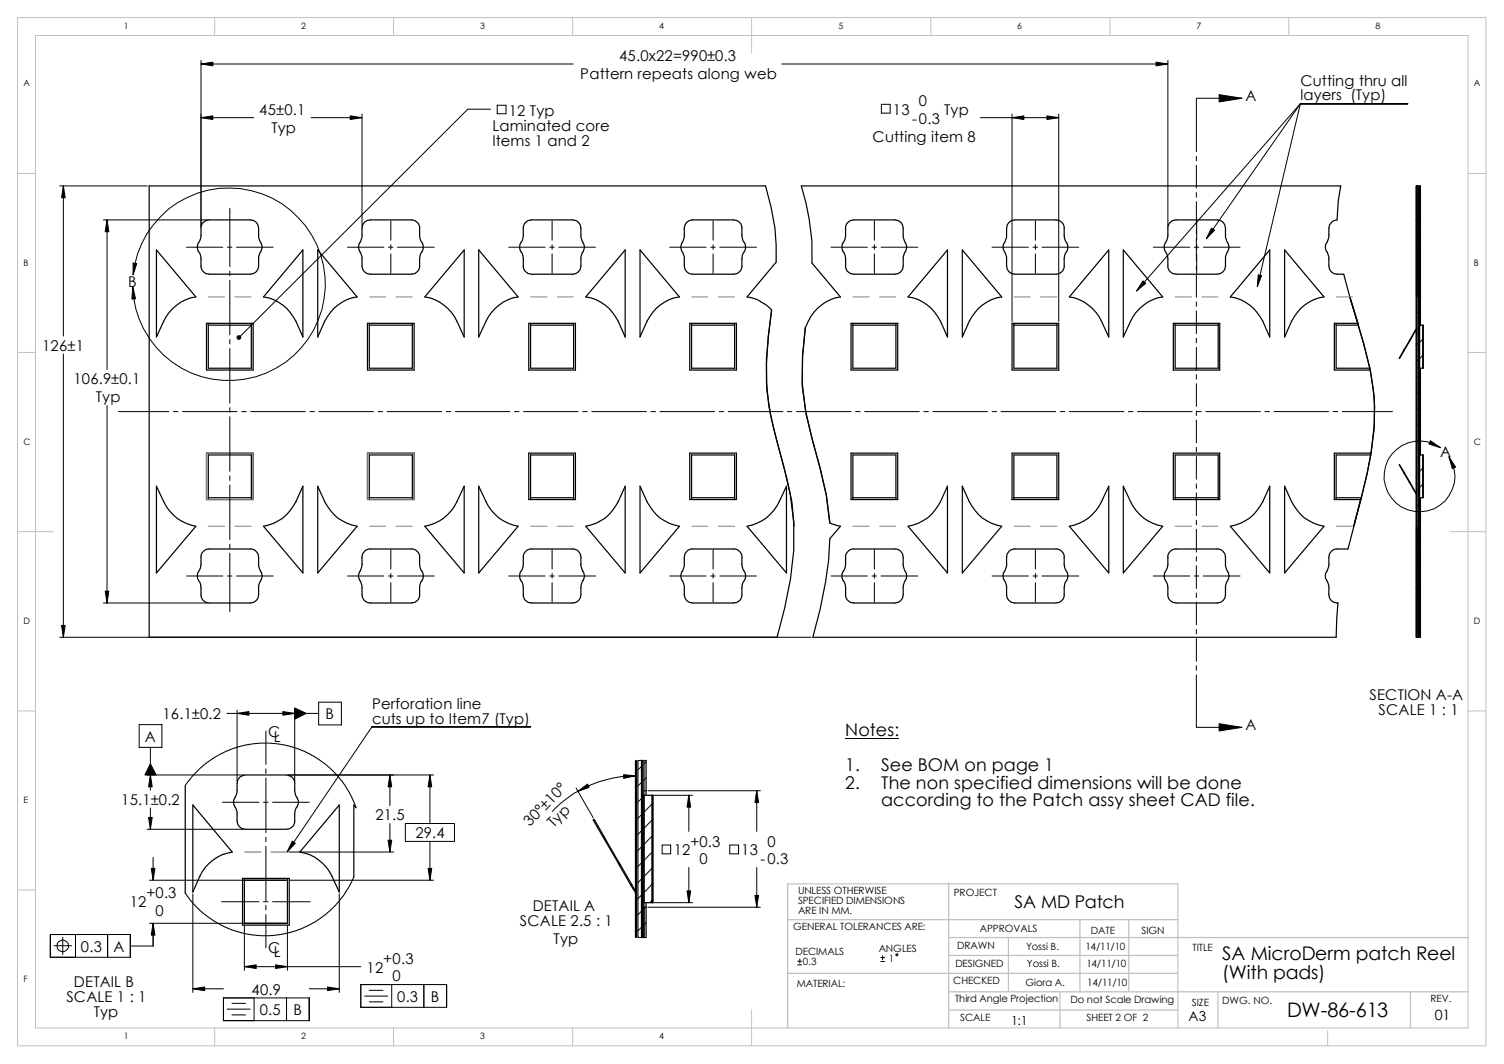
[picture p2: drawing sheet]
<svg xmlns="http://www.w3.org/2000/svg" width="420mm" height="297mm" viewBox="0 0 420 297" stroke-linecap="round" stroke-linejoin="round" font-family="sans-serif">
<g fill="none" stroke="#c0c0c0" stroke-width=".28">
<path d="M4.9 4.9h410.1v287h-410.1zM9.9 9.9h400.1v277h-400.1zM59.9 4.9v5M109.9 4.9v5M159.9 4.9v5M209.9 4.9v10M259.9 4.9v5M310 4.9v5M359.9 4.9v5M4.9 48.4h5M410 48.4h5M4.9 98.4h5"/>
<path d="M410 98.4h5M4.9 148.4h10M405 148.4h10M4.9 198.5h5M410 198.5h5M4.9 248.4h5M59.9 286.9v5M109.9 286.9v5M159.9 286.9v5M209.9 281.9v10M370.8 287.7v4.2"/>
</g>
<g fill="none" stroke="#c0c0c0" stroke-width=".34">
<path d="M220 256.7h108.9M264.9 246.4v40.5M301.6 256.7v20.2M315.2 256.7v20.2M220 271.7h108.9M264.9 266.7h64M264.9 261.7h145.1M264.9 276.9h145.1M281.6 261.7v15.2M296 276.9v10M340.1 276.9v10M393.9 276.9v10"/>
<path d="M220 286.9v-40.2h108.9v40.2M264.9 281.9h64"/>
</g>
<g fill="none" stroke="#000" stroke-width=".34">
<path d="M41.7 51.9h172.1a58.7 58.7 0 0 1 2.9 21.3l-8.1 9.7a12.4 12.4 0 0 1 6.9 3.6l-1 7.5a65.9 65.9 0 0 0 2.5 29.3l1.9 7.2a67.5 67.5 0 0 1 1.8 31.2l-1.6 8.1-2.1 8.1h-175.3zM395.5 51.9v40l-.5 .8M395.7 51.9v126M43.7 69.8l11 13.1a12.1 12.1 0 0 0-9 6.8l-2 4.4zM56.8 62.1l.7-.5 .9-.2h11.5a2.31 2.31 0 0 1 2.3 2.4v2.4l.4 1a2.56 2.56 0 0 1 0 3.5l-.4 1.6a4.8 4.8 0 0 1-.4 3.2l-1 .9-.9 .1h-11.5a2.31 2.31 0 0 1-2.3-2.2v-2.3l-.2-1a2.98 2.98 0 0 1 0-4l.2-1.4a4.4 4.4 0 0 1 .4-3.2zM84.6 69.8v24.3a18.7 18.7 0 0 0-5.6-8.9 10.6 10.6 0 0 0-5.4-2.3zM88.7 69.8l11 13.1a12 12 0 0 0-9 6.8l-2 4.4zM101.8 62.1l.7-.5 .9-.2h11.5a2.31 2.31 0 0 1 2.3 2.4v2.2l.2 1a2.98 2.98 0 0 1 0 4l-.2 1.3a4.4 4.4 0 0 1-.4 3.2l-1 .9-.9 .1h-11.5a2.31 2.31 0 0 1-2.3-2.2v-2.6l-.3-1a2.56 2.56 0 0 1 0-3.5l.3-1.6a4.8 4.8 0 0 1 .4-3.2zM129.6 69.8v24.3a17.9 17.9 0 0 0-5.6-8.9 10.7 10.7 0 0 0-5.4-2.3zM133.7 69.8l11 13.1a12.1 12.1 0 0 0-9 6.8l-2 4.4zM146.8 62.1l.7-.5 .9-.2h11.5a2.31 2.31 0 0 1 2.3 2.4v2.4l.4 1a2.56 2.56 0 0 1 0 3.5l-.4 1.6a4.8 4.8 0 0 1-.4 3.2l-1 .9-.9 .1h-11.5a2.31 2.31 0 0 1-2.3-2.2v-2.3l-.2-1a2.98 2.98 0 0 1 0-4l.2-1.4a4.4 4.4 0 0 1 .4-3.2zM174.6 69.8v24.3a18.7 18.7 0 0 0-5.6-8.9 10.6 10.6 0 0 0-5.4-2.3z"/>
<path d="M178.7 69.8l11 13.1a12 12 0 0 0-9 6.8l-2 4.4zM191.8 62.1l.7-.5 .9-.2h11.5a2.31 2.31 0 0 1 2.3 2.4v2.2l.2 1a2.98 2.98 0 0 1 0 4l-.2 1.3a4.4 4.4 0 0 1-.4 3.2l-1 .9-.9 .1h-11.5a2.31 2.31 0 0 1-2.3-2.2v-2.6l-.3-1a2.56 2.56 0 0 1 0-3.5l.3-1.6a4.8 4.8 0 0 1 .4-3.2zM236.5 62.4l1-.8 .9-.2h11.5a2.31 2.31 0 0 1 2.3 2.4v2.4l.4 1a2.56 2.56 0 0 1 0 3.5l-.4 1.6a4.8 4.8 0 0 1-.4 3.2l-1 .9-.9 .1h-11.5a2.31 2.31 0 0 1-2.3-2.2v-2.3l-.2-1a2.98 2.98 0 0 1 0-4l.2-1.4a4.4 4.4 0 0 1 .4-3.2zM264.6 69.8v24.3a18.7 18.7 0 0 0-5.6-8.9 10.6 10.6 0 0 0-5.4-2.3zM268.7 69.8l11 13.1a12 12 0 0 0-9 6.8l-2 4.4zM281.8 62.1l.7-.5 .9-.2h11.5a2.31 2.31 0 0 1 2.3 2.4v2.2l.2 1a2.98 2.98 0 0 1 0 4l-.2 1.3a4.4 4.4 0 0 1-.4 3.2l-1 .9-.9 .1h-11.5a2.31 2.31 0 0 1-2.3-2.2v-2.6l-.3-1a2.56 2.56 0 0 1 0-3.5l.3-1.6a4.8 4.8 0 0 1 .4-3.2zM309.6 69.8v24.3a17.9 17.9 0 0 0-5.6-8.9 10.7 10.7 0 0 0-5.4-2.3zM313.7 69.8l11 13.1a12.1 12.1 0 0 0-9 6.8l-2 4.4zM326.5 62.4l1-.8 .9-.2h11.5a2.31 2.31 0 0 1 2.3 2.4v2.4l.4 1a2.56 2.56 0 0 1 0 3.5l-.4 1.6a4.8 4.8 0 0 1-.4 3.2l-1 .9-.9 .1h-11.5a2.31 2.31 0 0 1-2.3-2.2v-2.3l-.2-1a2.98 2.98 0 0 1 0-4l.2-1.4a4.4 4.4 0 0 1 .4-3.2zM354.6 69.8v24.3a18.7 18.7 0 0 0-5.6-8.9 10.6 10.6 0 0 0-5.4-2.3zM358.7 69.8l11 13.1a12 12 0 0 0-9 6.8l-2 4.4zM395.6 76.5v76.7"/>
<path d="M395.6 61.4v2.4M395.6 74.3v2.2M395.6 65.6v2.1M395.6 70.3v2M395.6 67.7v2.6M395.6 61.4h.6M395.6 76.5h.6M395.6 61.4v-9.5h.6v9.5M395.6 63.8v1.8M395.6 72.3v2M395.6 63.8h.6M395.6 74.3h.6"/>
<path d="M395.6 65.6h.6M395.6 67.7h.6M395.6 70.3h.6M395.6 72.3h.6M396.2 61.4v2.4M396.2 74.3v2.2M396.2 65.6v2.1M396.2 70.3v2M396.2 67.7v2.6M396.2 63.8v1.8M396.2 72.3v2M396.2 76.5v76.7"/>
<path d="M396.4 61.4v2.4M396.4 74.3v2.2M396.4 65.6v2.1M396.4 70.3v2M396.4 67.7v2.6M396.4 61.4h.3M396.4 76.5h.3M396.4 61.4v-9.5h.3v9.5M396.4 63.8v1.8M396.4 72.3v2M396.4 76.5v76.7M396.4 63.8h.3"/>
<path d="M396.4 74.3h.3M396.4 65.6h.3M396.4 67.7h.3M396.4 70.3h.3M396.4 72.3h.3M396.7 61.4v2.4M396.7 74.3v2.2M396.7 65.6v2.1M396.7 70.3v2M396.7 67.7v2.6M396.7 63.8v1.8M396.7 72.3v2"/>
<path d="M396.7 76.5v14.3M57.7 90.3h13v13h-13zM58.2 90.8h12M58.2 90.3v12.5h12v-12.5M102.6 90.3h13.1v13h-13.1zM103.1 90.8h12M103.1 90.3v12.5h12v-12.5M147.7 90.3h13v13h-13zM148.2 90.8h12M148.2 90.3v12.5h12v-12.5M192.6 90.3h13.1v13h-13.1zM193.1 90.8h12"/>
<path d="M193.1 90.3v12.5h12v-12.5M215.5 86.5l-.9 6.8a67.3 67.3 0 0 0 1.6 26.8l3.5 13.4 1.4 6.6 .6 6.8M224.9 91.5l-.8 8.2-.1 8.1 1.1 7.9 4 15.2 1.7 7.5 .9 7.6M224.9 91.5a12.5 12.5 0 0 1 9.8-8.6l-8-9.5a64.3 64.3 0 0 0-2.9-21.5h150.6l-.7 4.1-.3 5.4a2.47 2.47 0 0 0-2.3 2.4v2.4l-.3 1a2.56 2.56 0 0 0 0 3.5l.3 1.6a4.8 4.8 0 0 0 .4 3.2l.6 .6a4.7 4.7 0 0 0 3.1 .4l4 13.8h-6.6v13h10a57.8 57.8 0 0 1 .3 23.2h-10.3v12.9h7.4M224.9 91.5a67.4 67.4 0 0 0 1.8 30.8l4 15.7 1 8M237.7 90.3h13v13h-13zM238.2 90.8h12M238.2 90.3v12.5h12v-12.5M282.6 90.3h13.1v13h-13.1zM283.1 90.8h12M283.1 90.3v12.5h12v-12.5M327.7 90.3h12.9v13h-12.9z"/>
<path d="M328.2 90.8h12M328.2 90.3v12.5h12v-12.5M373.1 90.3v12.5h9.4M373.1 90.8h6.2M376.9 82.9l2.4 7.9M377 83.1l2.3 7.7M379.1 90.3l.2 .5M379.3 90.8l3.2 12M394.9 92.8l-4.2 7.2M395 92.8l-4.2 7.3M395.5 92v45.7M395.6 91.9l-.5 .9"/>
<path d="M395.6 82.9h.1M396.2 82.9v64M396.2 83.1h.2M396.4 90.3h.3M396.4 90.8h.9v12h-1.1M397.4 90.8v12M382.5 102.8a56.3 56.3 0 0 1 .3 24.2M382.5 102.8v.5M396.4 103.3h.3M396.7 102.8v24.2M43.7 135.7a19.1 19.1 0 0 0 5.7 8.9 13.2 13.2 0 0 0 5.3 2.3l-11 13zM57.7 126.5h13v12.9h-13z"/>
<path d="M58.2 139.4v-12.4h12v12.4M58.2 138.9h12M84.6 135.7v24.2l-11-13a11.9 11.9 0 0 0 9-6.9zM88.7 135.7a20 20 0 0 0 5.6 8.9 12.9 12.9 0 0 0 5.4 2.3l-11 13zM102.6 126.5h13.1v12.9h-13.1zM103.1 139.4v-12.4h12v12.4M103.1 138.9h12M129.6 135.7v24.2l-11-13a11.9 11.9 0 0 0 9-6.9zM133.7 135.7a19.1 19.1 0 0 0 5.7 8.9 13.2 13.2 0 0 0 5.3 2.3l-11 13zM147.7 126.5h13v12.9h-13zM148.2 139.4v-12.4h12v12.4M148.2 138.9h12"/>
<path d="M174.6 135.7v24.2l-11-13a11.9 11.9 0 0 0 9-6.9zM178.7 135.7a20 20 0 0 0 5.6 8.9 12.9 12.9 0 0 0 5.4 2.3l-11 13zM192.6 126.5h13.1v12.9h-13.1zM193.1 139.4v-12.4h12v12.4M193.1 138.9h12M219.6 135.7v24.2l-11-13a11.9 11.9 0 0 0 9-6.9zM237.7 126.5h13v12.9h-13zM238.2 139.4v-12.4h12v12.4M238.2 138.9h12M264.6 135.7v24.2l-11-13a11.9 11.9 0 0 0 9-6.9zM268.7 135.7a20 20 0 0 0 5.6 8.9 12.9 12.9 0 0 0 5.4 2.3l-11 13zM282.6 126.5h13.1v12.9h-13.1z"/>
<path d="M283.1 139.4v-12.4h12v12.4M283.1 138.9h12M309.6 135.7v24.2l-11-13a11.9 11.9 0 0 0 9-6.9zM313.7 135.7a19.1 19.1 0 0 0 5.7 8.9 13.2 13.2 0 0 0 5.3 2.3l-11 13zM327.7 126.5h12.9v12.9h-12.9zM328.2 139.4v-12.4h12v12.4M328.2 138.9h12M354.6 135.7v24.2l-11-13a11.9 11.9 0 0 0 9-6.9zM358.7 135.7a20 20 0 0 0 5.6 8.9 12.9 12.9 0 0 0 5.4 2.3l-11 13zM373.1 138.9h7.1M380 139.4l-3.6 13.8h-3a2.31 2.31 0 0 0-2.3 2.3v2.5l-.3 .8a3.9 3.9 0 0 0-.6 2.7l.6 1 .3 1.6a4.8 4.8 0 0 0 .4 3.2l1 .8 1.1 .2-.5 9.6h-146.1a109.9 109.9 0 0 0 4.7-27.5l3-3.5-3-.9M380.1 138.9l-2 7.7"/>
<path d="M380.2 138.9l-2.2 8M380.2 138.9l-.2 .5M382.8 127l-2.6 11.9M382.8 127h-9.7v12.4M382.8 126.5l-.1 .5M390.7 129.7l4.2 7.2M390.8 129.7l4.2 7.2M395 137l.5 .8M395.1 137l.5 .8M395.5 137.9v40M396.2 127h1.1v11.9h-.9M396.4 126.5h.3"/>
<path d="M396.4 139.4h.3M396.7 138.9v14.3M397.4 127v11.9M57.1 153.6l.9-.4h11.9a2.31 2.31 0 0 1 2.3 2.3v2.5l.3 .8a3.2 3.2 0 0 1 .3 3.3l-.5 1.1-.1 .9a4.8 4.8 0 0 1-.4 3.2l-1 .8-.9 .2h-11.5a2.31 2.31 0 0 1-2.3-2.3v-2.2l-.2-1.1a2.98 2.98 0 0 1 0-3.9l.2-1.3a4 4 0 0 1 .4-3.2zM102.1 153.6l.9-.4h11.9a2.31 2.31 0 0 1 2.3 2.3v2.2l.2 1.1a2.98 2.98 0 0 1 0 3.9l-.2 1.4a4.4 4.4 0 0 1-.4 3.2l-1 .8-.9 .2h-11.5a2.31 2.31 0 0 1-2.3-2.3v-2.4l-.3-1.1a2.56 2.56 0 0 1 0-3.5l.3-1.5a4.3 4.3 0 0 1 .4-3.2zM147.2 153.6l.8-.4h11.9a2.31 2.31 0 0 1 2.3 2.3v2.5l.3 .8a3.2 3.2 0 0 1 .3 3.3l-.5 1.1-.1 .9a4.8 4.8 0 0 1-.4 3.2l-1 .8-.9 .2h-11.5a2.31 2.31 0 0 1-2.3-2.3v-2.2l-.2-1.1a2.98 2.98 0 0 1 0-3.9l.2-1.3a4 4 0 0 1 .4-3.2zM191.8 153.9l1.2-.7h11.9a2.31 2.31 0 0 1 2.3 2.3v2.2l.2 1.1a2.98 2.98 0 0 1 0 3.9l-.2 1.4a4.4 4.4 0 0 1-.4 3.2l-1 .8-.9 .2h-11.5a2.31 2.31 0 0 1-2.3-2.3v-2.4l-.3-1.1a2.56 2.56 0 0 1 0-3.5l.3-1.5a4.3 4.3 0 0 1 .4-3.2zM237.2 153.6l.8-.4h11.9a2.31 2.31 0 0 1 2.3 2.3v2.5l.3 .8a3.2 3.2 0 0 1 .3 3.3l-.5 1.1-.1 .9a4.8 4.8 0 0 1-.4 3.2l-1 .8-.9 .2h-11.5a2.31 2.31 0 0 1-2.3-2.3v-2.2l-.2-1.1a2.98 2.98 0 0 1 0-3.9l.2-1.3a4 4 0 0 1 .4-3.2zM281.8 153.9l1.2-.7h11.9a2.31 2.31 0 0 1 2.3 2.3v2.2l.2 1.1a2.98 2.98 0 0 1 0 3.9l-.2 1.4a4.4 4.4 0 0 1-.4 3.2l-1 .8-.9 .2h-11.5a2.31 2.31 0 0 1-2.3-2.3v-2.4l-.3-1.1a2.56 2.56 0 0 1 0-3.5l.3-1.5a4.3 4.3 0 0 1 .4-3.2zM327.2 153.6l.8-.4h11.9a2.31 2.31 0 0 1 2.3 2.3v2.5l.3 .8a3.2 3.2 0 0 1 .3 3.3l-.5 1.1-.1 .9a4.8 4.8 0 0 1-.4 3.2l-1 .8-.9 .2h-11.5a2.31 2.31 0 0 1-2.3-2.3v-2.2l-.2-1.1a2.98 2.98 0 0 1 0-3.9l.2-1.3a4 4 0 0 1 .4-3.2zM395.6 153.2v2.3M395.6 157.5v2"/>
<path d="M395.6 159.5v2.6M395.6 153.2h.6M395.6 155.5v2M395.6 155.5h.6M395.6 157.5h.6M395.6 159.5h.6M395.6 146.9h.1M396.2 153.2v2.3M396.2 157.5v2M396.2 159.5v2.6M396.2 155.5v2M396.2 146.6h.2"/>
<path d="M396.4 153.2v2.3M396.4 157.5v2M396.4 159.5v2.6M396.4 153.2h.3M396.4 155.5v2M396.4 155.5h.3M396.4 157.5h.3M396.4 159.5h.3M396.7 153.2v2.3M396.7 157.5v2M396.7 159.5v2.6M396.7 155.5v2"/>
<path d="M395.6 166v2.3M395.6 162.1v2M395.6 168.3h.6M395.6 168.3v9.6h.6v-9.6M395.6 164.1v1.9M395.6 166h.6M395.6 164.1h.6M395.6 162.1h.6M396.2 166v2.3M396.2 162.1v2M396.2 164.1v1.9M396.4 166v2.3"/>
<path d="M396.4 162.1v2M396.4 168.3h.3M396.4 168.3v9.6h.3v-9.6M396.4 164.1v1.9M396.4 166h.3M396.4 164.1h.3M396.4 162.1h.3M396.7 166v2.3M396.7 162.1v2M396.7 164.1v1.9M51.7 219.3v30M66.9 217l1.6-.7h11.5a2.31 2.31 0 0 1 2.3 2.4v2.2l.3 1.3a2.77 2.77 0 0 1-.1 3.7l-.2 1.3a4.4 4.4 0 0 1-.3 3.3l-1.1 .8-.9 .2h-11.5a2.31 2.31 0 0 1-2.3-2.3v-2.5l-.3-1.1a2.56 2.56 0 0 1 0-3.4l.3-1.6a4.2 4.2 0 0 1 .4-3.2z"/>
<path d="M177.5 212.3v12.7M177.7 212.3v12.7M178.1 212.3v49.3M179.2 212.3v49.4M179.5 212.3v49.4M179.8 212.3v49.4M180.4 212.3v9.7M53.8 224.7l11.1 13.1a12 12 0 0 0-9.1 6.8l-2 4.4zM94.7 224.7v24.3a17.9 17.9 0 0 0-5.6-8.9 10.7 10.7 0 0 0-5.4-2.3zM99.4 225.5l-.6-.8v20.1M168.8 234.4l.3 .4M169.1 234.2l.2 .5"/>
<path d="M169.1 234.2l-3.2-5.4-.2 .1 3.1 5.5M169.1 234.2l-.3 .2M169.1 234.8l3.5 6.1M169.3 234.7l3.5 6M169.3 234.7l-.2 .1M177.5 225v12.8M177.5 237.8h.2M177.5 225h.2M177.5 237.8v11M177.7 225v12.8M177.7 237.8v23.8M179.5 222h2.9v30h-2.6"/>
<path d="M179.8 220.7h.6M182.1 222v30M67.7 245.2h13.1v13h-13.1zM68.2 245.2v12.5h12.1v-12.5M68.2 245.7h12.1M172.6 240.9l.4 .7M172.8 240.7l.4 .7M172.8 240.7l-.2 .2M173 241.6l3.1 5.4M173.2 241.4l-.2 .2M173.2 241.4l3.2 5.4M176.1 247l.1 .1"/>
<path d="M176.2 247.1l1.3 2.1v12.4M176.4 246.8v.2M176.4 246.8l-.3 .2M176.4 247l1.3 2.3M176.4 247l-.2 .1M179.8 253.2h.6M180.4 252v9.7"/>
</g>
<g fill="none" stroke="#808080" stroke-width=".28">
<path d="M58.2 82.9h4.5M65.6 82.9h4.5M103.2 82.9h4.5M110.6 82.9h4.5M148.2 82.9h4.5M155.6 82.9h4.5M193.2 82.9h4.5M200.6 82.9h4.5M238.2 82.9h4.5M245.6 82.9h4.5M283.2 82.9h4.5M290.6 82.9h4.5"/>
<path d="M328.2 82.9h4.5M335.6 82.9h4.5M373.2 82.9h4.5M57.7 126.5h13v12.9h-13zM102.6 126.5h13.1v12.9h-13.1zM58.2 146.9h4.5M65.6 146.9h4.5M103.2 146.9h4.5M110.6 146.9h4.5M148.2 146.9h4.5M155.6 146.9h4.5M193.2 146.9h4.5"/>
<path d="M200.6 146.9h4.5M238.2 146.9h4.5M245.6 146.9h4.5M283.2 146.9h4.5M290.6 146.9h4.5M328.2 146.9h4.5M335.6 146.9h4.5M373.2 146.9h4.5"/>
</g>
<g fill="none" stroke="#000" stroke-width=".28">
<path d="M56.1 16.8v46.4M56.1 17.9h104M218.4 17.9h107.7M326.1 16.8v46.4M56.1 32.9h14.8M86.9 32.9h14.2M101.1 31.8v31.4M137 30.5h-6.4l-63.9 63.7M138.9 29.4h2.4v2.4h-2.4zM246.1 29.1h2.5v2.5h-2.5zM273.7 32.9h22M282.6 31.8v57.9"/>
<path d="M295.7 31.8v57.9M346.8 27.4h-12.7v14.9M363.1 29h30M363.1 29l-45.7 52.2M363.1 29l-12 51M363.1 29l-26.2 37.6M16.7 51.9h24.4M17.7 51.9v41.9M64.2 58.2v16.2M334.1 43.6v1.3M334.1 46.1v6.4M334.1 53.8v1.2"/>
<path d="M334.1 56.3v6.4M396.2 55.5l-.6 .5M396.2 59.9l-.6 .6M396.7 54.9l-.3 .3M396.7 59.4l-.3 .3M28.9 61.4h29M29.9 61.4v41.7M37.2 76.7a26.9 26.9 0 0 1 40.5-20.5 26.9 26.9 0 0 1 1.2 45.4 26.9 26.9 0 0 1-41.6-18.4l-.2-3.1M52.1 69h10.1M63.5 69h1.3M64.2 75.7v1.3M64.2 78.2v15.3"/>
<path d="M66 69h10.3M97 69h10.2M108.5 69h1.2M109.1 61.6v5.5M109.1 68.3v1.3M109.1 70.9v5.4M111 69h10.2M142.1 69h10.1M153.5 69h1.3M154.2 61.6v5.5M154.2 68.3v1.3M154.2 70.9v5.4"/>
<path d="M156 69h10.3M187 69h10.2M198.5 69h1.2M199.1 61.6v5.5M199.1 68.3v1.3M199.1 70.9v5.4M201 69h10.2M232.1 69h10.1M243.5 69h1.3M244.2 61.6v5.5M244.2 68.3v1.3M244.2 70.9v5.4"/>
<path d="M246 69h10.3M277 69h10.2M288.5 69h1.2M289.1 61.6v5.5M289.1 68.3v1.3M289.1 70.9v5.4M291 69h10.2M322.1 69h10.1M333.5 69h1.3M334.1 63.9v1.3M334.1 66.5v6.3M334.1 74.1v1.3"/>
<path d="M334.1 76.6v6.4M334.2 61.6v5.5M334.2 68.3v1.3M334.2 70.9v5.4M336 69h10.3M396.2 78l-.6 .5M396.7 77.4l-.3 .2M17.7 98.8v79.1M64.2 94.7v1.3M64.2 97.3v15.2M334.1 84.2v1.3M334.1 86.8v6.3"/>
<path d="M334.1 94.4v1.3M334.1 96.9v6.4M395.4 92.1l-.3 .3M396.2 82.5l-.5 .3M396.7 86.4l-1 .9M396.7 81.9l-.3 .2M396.7 90.8l-1 1M397.3 94.7l-1.6 1.6M397.3 99.1l-1.6 1.7M29.9 113.2v55.1M33.1 114.9h14.1M48.4 114.9h1.3"/>
<path d="M51 114.9h15.2M64.2 113.8v1.3M64.2 116.3v15.3M67.5 114.9h1.2M70 114.9h15.3M86.5 114.9h1.3M89.1 114.9h15.2M105.6 114.9h1.2M108.1 114.9h15.3M124.6 114.9h1.3M127.2 114.9h15.2M143.7 114.9h1.2"/>
<path d="M146.2 114.9h15.3M162.7 114.9h1.3M165.3 114.9h15.2M181.8 114.9h1.2M184.3 114.9h15.3M200.8 114.9h1.3M203.4 114.9h15.2M219.9 114.9h1.2M222.4 114.9h15.3M238.9 114.9h1.3M241.5 114.9h15.2M258 114.9h1.2"/>
<path d="M260.5 114.9h15.3M277 114.9h1.3M279.6 114.9h15.2M296.1 114.9h1.2M298.6 114.9h15.3M315.1 114.9h1.3M317.7 114.9h15.2M334.1 104.6v1.2M334.1 107.1v6.4M334.1 114.7v1.3M334.1 117.3v6.3M334.2 114.9h1.2"/>
<path d="M336.7 114.9h15.3M353.2 114.9h1.3M355.8 114.9h15.2M372.3 114.9h1.2M374.8 114.9h14.1M395.6 105.4l-.1 .2M395.6 109.9l-.1 .2M395.6 114.4l-.1 .2M395.6 118.9l-.1 .1M396.2 104.7l-.5 .5M396.2 109.2l-.5 .6M396.2 113.7l-.5 .6"/>
<path d="M396.2 118.2l-.5 .6M396.7 108.9l-.3 .2M396.7 113.4l-.3 .2M396.7 117.9l-.3 .2M396.7 104.4l-.3 .2M64.2 132.8v1.3M64.2 135.4v15.2M334.1 124.9v1.3M334.1 127.4v6.4M334.1 135v1.3M334.1 137.6v6.3M395.6 123.4l-.1 .1"/>
<path d="M396.2 122.7l-.5 .6M396.4 127.1l-.7 .7M396.7 122.3l-.3 .3M397.3 130.6l-1.6 1.6M397.3 135.1l-1.6 1.6M402.3 125a9.9 9.9 0 0 0-15.4 5.1 9.9 9.9 0 0 0 10 12.7 9.9 9.9 0 0 0 8.7-13.6l-1-1.7M64.2 151.9v1.3M64.2 154.4v16.4M109.1 153.4v5.4M154.2 153.4v5.4M199.1 153.4v5.4M244.2 153.4v5.4"/>
<path d="M289.1 153.4v5.4M334.1 145.2v1.3M334.1 147.7v6.4M334.1 155.4v1.2M334.1 157.9v6.4M396.2 149.8l-.6 .6M396.7 140.3l-1 .9M396.7 144.8l-1 .9M396.7 149.3l-.3 .2M16.7 177.9h209.8M28.9 168.3h29M52.1 160.8h10.1"/>
<path d="M63.5 160.8h1.3M66 160.8h10.3M97 160.8h10.2M108.5 160.8h1.2M109.1 160.1v1.3M109.1 162.6v5.5M111 160.8h10.2M142.1 160.8h10.1M153.5 160.8h1.3M154.2 160.1v1.3M154.2 162.6v5.5M156 160.8h10.3"/>
<path d="M187 160.8h10.2M198.5 160.8h1.2M199.1 160.1v1.3M199.1 162.6v5.5M201 160.8h10.2M232.1 160.8h10.1M243.5 160.8h1.3M244.2 160.1v1.3M244.2 162.6v5.5M246 160.8h10.3M277 160.8h10.2M288.5 160.8h1.2"/>
<path d="M289.1 160.1v1.3M289.1 162.6v5.5M291 160.8h10.2M322.1 160.8h10.1M333.5 160.8h1.3M334.1 165.5v1.3M334.1 168.1v6.3M334.1 175.7v1.3M334.1 178.2v6.4M336 160.8h10.3M396.2 172.2l-.6 .6M396.2 176.7l-.6 .6"/>
<path d="M396.7 171.7l-.3 .3M396.7 176.2l-.3 .2M63.3 199.1h19M66.2 198.2v20M82.3 198.2v20M85.5 199.1h3.5M89 196h6.3v6.4h-6.3zM334.1 188.4v14.6h12.7M334.1 185.8v1.3M38.9 202.3h6.3v6.3h-6.3zM41.1 216.3h26.9M42 208.6v4.6"/>
<path d="M42 216.3v4.3M51.7 219.3l2.1-2.7 3-3 3.5-2.4 2.9-1.6 2.8-1 4-.9 2.3-.3 5.2 .2 3.4 .7 3.9 1.3 3 1.6 3.5 2.4 2.3 2.1 2.8 3.5 1.7 3.1 1.3 3.2M74.3 204v9.4M74.3 214.6v1.3M74.3 217.2v15.2M80.5 216.3h40.6M108.9 216.3v8.6M120.1 216.3v13.6M148.2 202.9h-44.3l-23.7 34.9M160.9 220l4.8 8.3M177.5 212.3h.2M177.5 216.6a32.1 32.1 0 0 0-23.2 9.9"/>
<path d="M177.7 215.3l-.2 .3M177.7 219.8l-.2 .2M179.5 212.3h-1.4M179.5 213.5l-1.4 1.4M179.5 218l-1.4 1.4M179.8 212.3h.6M180.4 212.6l-.6 .7M180.4 217.1l-.6 .7M236.1 206h15M41.1 231.5h26.9M42 225.6v5.9M42.8 239.4v6.3"/>
<path d="M62.1 223.9h10.2M73.6 223.9h1.2M74.3 233.7v1.3M74.3 236.2v15.3M76.1 223.9h10.3M80.7 237.8h29.2M108.9 229.9v7.9M113.2 229.9h13.7v5h-13.7zM120.1 234.9v10.8M167 230.5l-.2 .2M168.6 233.4l-.2 .2M177.7 224.3l-.2 .2"/>
<path d="M180 222l-1.9 1.9M180.9 220.7h31.4M181.9 233.5l-3.8 3.9M181.9 238l-3.8 3.9M182.4 224.2l-4.3 4.2M182.4 228.7l-4.3 4.2M182.6 222h10.8M184.9 235.9h2.4v2.4h-2.4zM192.4 222v10.1M203.8 235.9h2.4v2.4h-2.4zM211.3 220.7v11.4M41.7 245.7h38.1"/>
<path d="M41.7 257.7h38.1M42.8 257.7v6.4h-6.4M53.8 249.5v27.5M61.9 251.7h10.4M68.2 258.2v12.6M73.6 251.7h1.2M74.3 252.7v1.3M74.3 255.3v9.3M76.1 251.7h10.5M80.3 258.2v12.6M80.8 245.7h40.3M94.7 249.5v27.5"/>
<path d="M98.8 244.8l-1.3 2.7-1.8 2.9-1.4 1.7-2.3 2.2-2.1 1.7-2.1 1.5-3.8 1.8-3.8 1.2-3.6 .6-4 .1-3.5-.4-3.1-.8-3.3-1.3-2.9-1.6-3.1-2.2-2.6-2.5-2.4-3.1M176.8 247.7l-.2 .1M177.7 255.7l-.2 .2M177.7 251.2l-.2 .3M180.3 253.2l-2.2 2.2M180.4 257.5l-2.3 2.3M180.9 253.2h31.4M182.3 242.1l-4.2 4.3M182.4 246.6l-4.3 4.3M182.4 251.1l-1 .9M182.6 252h10.8M192.4 242.1v9.9"/>
<path d="M211.3 242.1v11.1M14.1 260.9h22.3v6.3h-22.3zM15.1 264h4.9M17.5 261.6v4.8M21.1 260.9v6.3M30.1 260.9v6.3M53.8 276h8.6M62.4 278.6h24v6.3h-24zM68.2 269.8h32.6M71 278.6v6.3M80 278.6v6.3M86.4 276h8.3"/>
<path d="M100.8 274.8h23.9v6.4h-23.9zM101.9 278h6.4M103.1 276.4h3.8M103.1 279.7h3.8M109.4 274.8v6.4M118.4 274.8v6.4M177.5 261.6h.2M177.7 260.2l-.2 .2M178.1 261.6l2.3 .1M222.8 269.3h1.1M222.8 268.3h1.1M223.4 267.7v1.1"/>
<path d="M246 268.4h1.1M246 267.3h1.1M246.5 266.8v1.1M63.4 281.7h6.4M64.8 280.1h3.8M64.8 283.3h3.8"/>
<circle cx="17.5" cy="264.1" r="1.62"/>
<circle cx="250.4" cy="266.5" r=".25"/>
</g>
<g fill="#000" stroke="#000" stroke-width=".28">
<path d="M56.1 17.9l3.3-.5v1zM322.8 17.4l3.3 .5-3.3 .5zM56.1 32.9l3.3-.6v1.1zM97.8 32.3l3.3 .6-3.3 .5zM282.6 32.9l3.3-.6v1.1zM292.4 32.3l3.3 .6-3.3 .5zM340.4 26.4l6.4 1-6.4 1zM17.7 51.9l.5 3.3h-1zM29.9 61.4l.5 3.3h-1zM37.2 73.4l1 .2-1 3.1zM338.3 63.7l.9 .6-2.3 2.3zM37.1 80.1l.7 3.3-1 .1z"/>
<path d="M319.2 78.4l.8 .7-2.6 2.1zM351.4 76.7l.9 .3-1.2 3zM399.5 123l2.8 2-3.3-1zM404.6 127.5l1.9 2.9-.9 .4zM17.2 174.6h1l-.5 3.3zM29.4 165h1l-.5 3.3zM66.2 199.1l3.3-.5v1zM79 198.6l3.3 .5-3.3 .5zM82.3 197.6l3.2 1.5-3.2 1.6zM42 213.2l1.6 3.1h-3.1zM42 216.3l.5 3.3h-1zM108.9 216.3l.5 3.3h-1z"/>
<path d="M120.1 216.3l.5 3.3h-1.1zM174.2 216.2l3.3 .4-3.3 .7zM340.4 202l6.4 1-6.4 1zM41.5 228.2h1l-.5 3.3zM81.6 234.8l.9 .6-2.3 2.4zM108.4 234.5h1l-.5 3.3zM161.4 220.9l2.7-2 .4 .9zM192.4 222l.5 3.3h-1zM211.3 220.7l.5 3.3h-1zM42.2 242.4h1.1l-.5 3.3zM42.8 257.7l.5 3.3h-1.1zM119.5 242.4h1.1l-.5 3.3z"/>
<path d="M191.9 248.7h1l-.5 3.3zM210.8 249.9h1l-.5 3.3zM53.8 276l3.3-.5v1zM68.2 269.8l3.3-.5v1zM77 269.3l3.3 .5-3.3 .5zM91.4 275.5l3.3 .5-3.3 .5z"/>
<path d="M66.2 94a.54 .54 0 0 1 .8-.3 .54 .54 0 0 1 .2 .7 .54 .54 0 0 1-.8 .2l.3-.4-.3 .4z" fill-rule="evenodd"/>
</g>
<path d="M68.3 237.8h4.5M75.7 237.8h4.5" fill="none" stroke="#808080" stroke-width=".34"/>
<text font-size="5.6" x="359.4" y="284">DW-86-613</text>
<g font-size="5.2">
<text x="341.3" y="268">SA MicroDerm patch Reel</text>
<text x="341.3" y="273.4">(With pads)</text>
</g>
<g font-size="4.9">
<text x="236.1" y="205.4">Notes:</text>
<text x="236.1" y="215.3">1.</text>
<text x="246.1" y="215.3">See BOM on page 1</text>
<text x="236.1" y="220.2">2.</text>
<text x="246.1" y="220.2">The non specified dimensions will be done</text>
<text x="246.1" y="225.1">according to the Patch assy sheet CAD file.</text>
<text x="283.3" y="253.5">SA MD Patch</text>
</g>
<g font-size="4.1">
<text x="172.9" y="17">45.0x22=990±0.3</text>
<text x="162.1" y="22">Pattern repeats along web</text>
<text x="363.1" y="23.9">Cutting thru all</text>
<text x="256.6" y="29.5">0</text>
<text x="347.8" y="28.3">A</text>
<text x="363.1" y="28">layers (Typ)</text>
<text x="72.4" y="32">45±0.1</text>
<text x="142.1" y="32.3">12 Typ</text>
<text x="249.4" y="32">13</text>
<text x="254.7" y="34.5">-0.3</text>
<text x="263.7" y="32">Typ</text>
<text x="75.8" y="37.1">Typ</text>
<text x="137.5" y="36.5">Laminated core</text>
<text x="137.5" y="40.7">Items 1 and 2</text>
<text x="243.7" y="39.5">Cutting item 8</text>
<text x="35.8" y="80.1">B</text>
<text x="11.8" y="98">126±1</text>
<text x="20.5" y="107.3">106.9±0.1</text>
<text x="26.8" y="112.3">Typ</text>
<text x="402.2" y="127.5">A</text>
<text x="103.9" y="197.8">Perforation line</text>
<text x="382.5" y="195.3">SECTION A-A</text>
<text x="45.4" y="200.8">16.1±0.2</text>
<text x="90.9" y="200.8">B</text>
<text x="103.9" y="202">cuts up to Item7 (Typ)</text>
<text x="347.8" y="203.9">A</text>
<text x="385" y="199.5">SCALE 1 : 1</text>
<text x="40.5" y="207.1">A</text>
<text x="74.9" y="205.8">C</text>
<text x="76.5" y="207">L</text>
<text x="33.9" y="224.7">15.1±0.2</text>
<text x="104.8" y="229">21.5</text>
<text x="148" y="231" transform="rotate(-46 148 231)">30°±10°</text>
<text x="154.7" y="231.2" transform="rotate(-46 154.7 231.2)">Typ</text>
<text x="116" y="234">29.4</text>
<text x="188.1" y="238.8">12</text>
<text x="192.8" y="236.3">+0.3</text>
<text x="207" y="238.8">13</text>
<text x="214.3" y="236.3">0</text>
<text x="195.3" y="241.3">0</text>
<text x="212.4" y="241.3">-0.3</text>
<text x="40.9" y="250.7">+0.3</text>
<text x="36.2" y="253.2">12</text>
<text x="43.4" y="255.7">0</text>
<text x="148.8" y="254.2">DETAIL A</text>
<text x="145.2" y="258.5">SCALE 2.5 : 1</text>
<text x="154.6" y="263.5">Typ</text>
<text x="22.6" y="265.8">0.3</text>
<text x="31.7" y="265.8">A</text>
<text x="74.9" y="266">C</text>
<text x="76.5" y="267.2">L</text>
<text x="107" y="269">+0.3</text>
<text x="20.7" y="275.6">DETAIL B</text>
<text x="102.4" y="271.5">12</text>
<text x="109.6" y="274">0</text>
<text x="18.5" y="279.7">SCALE 1 : 1</text>
<text x="70.3" y="277.7">40.9</text>
<text x="110.9" y="279.7">0.3</text>
<text x="120.3" y="279.7">B</text>
<text x="26.2" y="284">Typ</text>
<text x="72.6" y="283.4">0.5</text>
<text x="82" y="283.4">B</text>
</g>
<text font-size="4" x="400.7" y="284.8">01</text>
<text font-size="3.8" x="331.9" y="284.9">A3</text>
<text font-size="3.5" x="282.4" y="286">1:1</text>
<g font-size="2.8">
<text x="222.9" y="249.6">UNLESS OTHERWISE</text>
<text x="266.4" y="250.1">PROJECT</text>
<text x="222.9" y="252.4">SPECIFIED DIMENSIONS</text>
<text x="222.9" y="255.2">ARE IN MM.</text>
<text x="221.5" y="259.5">GENERAL TOLERANCES ARE:</text>
<text x="273.7" y="260.3">APPROVALS</text>
<text x="304.6" y="260.8">DATE</text>
<text x="318.8" y="260.7">SIGN</text>
<text x="222.2" y="266.6">DECIMALS</text>
<text x="224.2" y="269.5">0.3</text>
<text x="245.4" y="265.7">ANGLES</text>
<text x="248.2" y="268.5">1</text>
<text x="266.8" y="269.8">DESIGNED</text>
<text x="267.3" y="265">DRAWN</text>
<text x="286.5" y="265.1">Yossi B.</text>
<text x="286.8" y="270">Yossi B.</text>
<text x="303.1" y="265.1">14/11/10</text>
<text x="303.4" y="270">14/11/10</text>
<text x="333" y="265.3">TITLE</text>
<text x="222.5" y="275.6">MATERIAL:</text>
<text x="266.2" y="274.6">CHECKED</text>
<text x="286.4" y="275.2">Giora A.</text>
<text x="303.6" y="275.2">14/11/10</text>
<text x="266.7" y="279.8">Third Angle Projection</text>
<text x="299" y="280.1">Do not Scale Drawing</text>
<text x="332.8" y="280.7">SIZE</text>
<text x="341.3" y="280.2">DWG. NO.</text>
<text x="399.5" y="279.7">REV.</text>
<text x="268.1" y="284.9">SCALE</text>
<text x="303.5" y="284.9">SHEET 2 OF 2</text>
</g>
<g font-size="2.5">
<text x="34.5" y="8.1">1</text>
<text x="84.1" y="8.1">2</text>
<text x="134.1" y="8.1">3</text>
<text x="184.1" y="8.1">4</text>
<text x="234.1" y="8.1">5</text>
<text x="284.1" y="8.1">6</text>
<text x="334.1" y="8.1">7</text>
<text x="384.1" y="8.1">8</text>
<text x="6.6" y="24.1">A</text>
<text x="411.6" y="24.1">A</text>
<text x="6.6" y="74.2">B</text>
<text x="411.6" y="74.2">B</text>
<text x="6.6" y="124.1">C</text>
<text x="411.6" y="124.1">C</text>
<text x="6.6" y="174.2">D</text>
<text x="411.6" y="174.2">D</text>
<text x="6.6" y="224.1">E</text>
<text x="6.6" y="274.1">F</text>
<text x="34.5" y="290.1">1</text>
<text x="84.1" y="290.1">2</text>
<text x="134.1" y="290.1">3</text>
<text x="184.1" y="290.1">4</text>
</g>
</svg>
